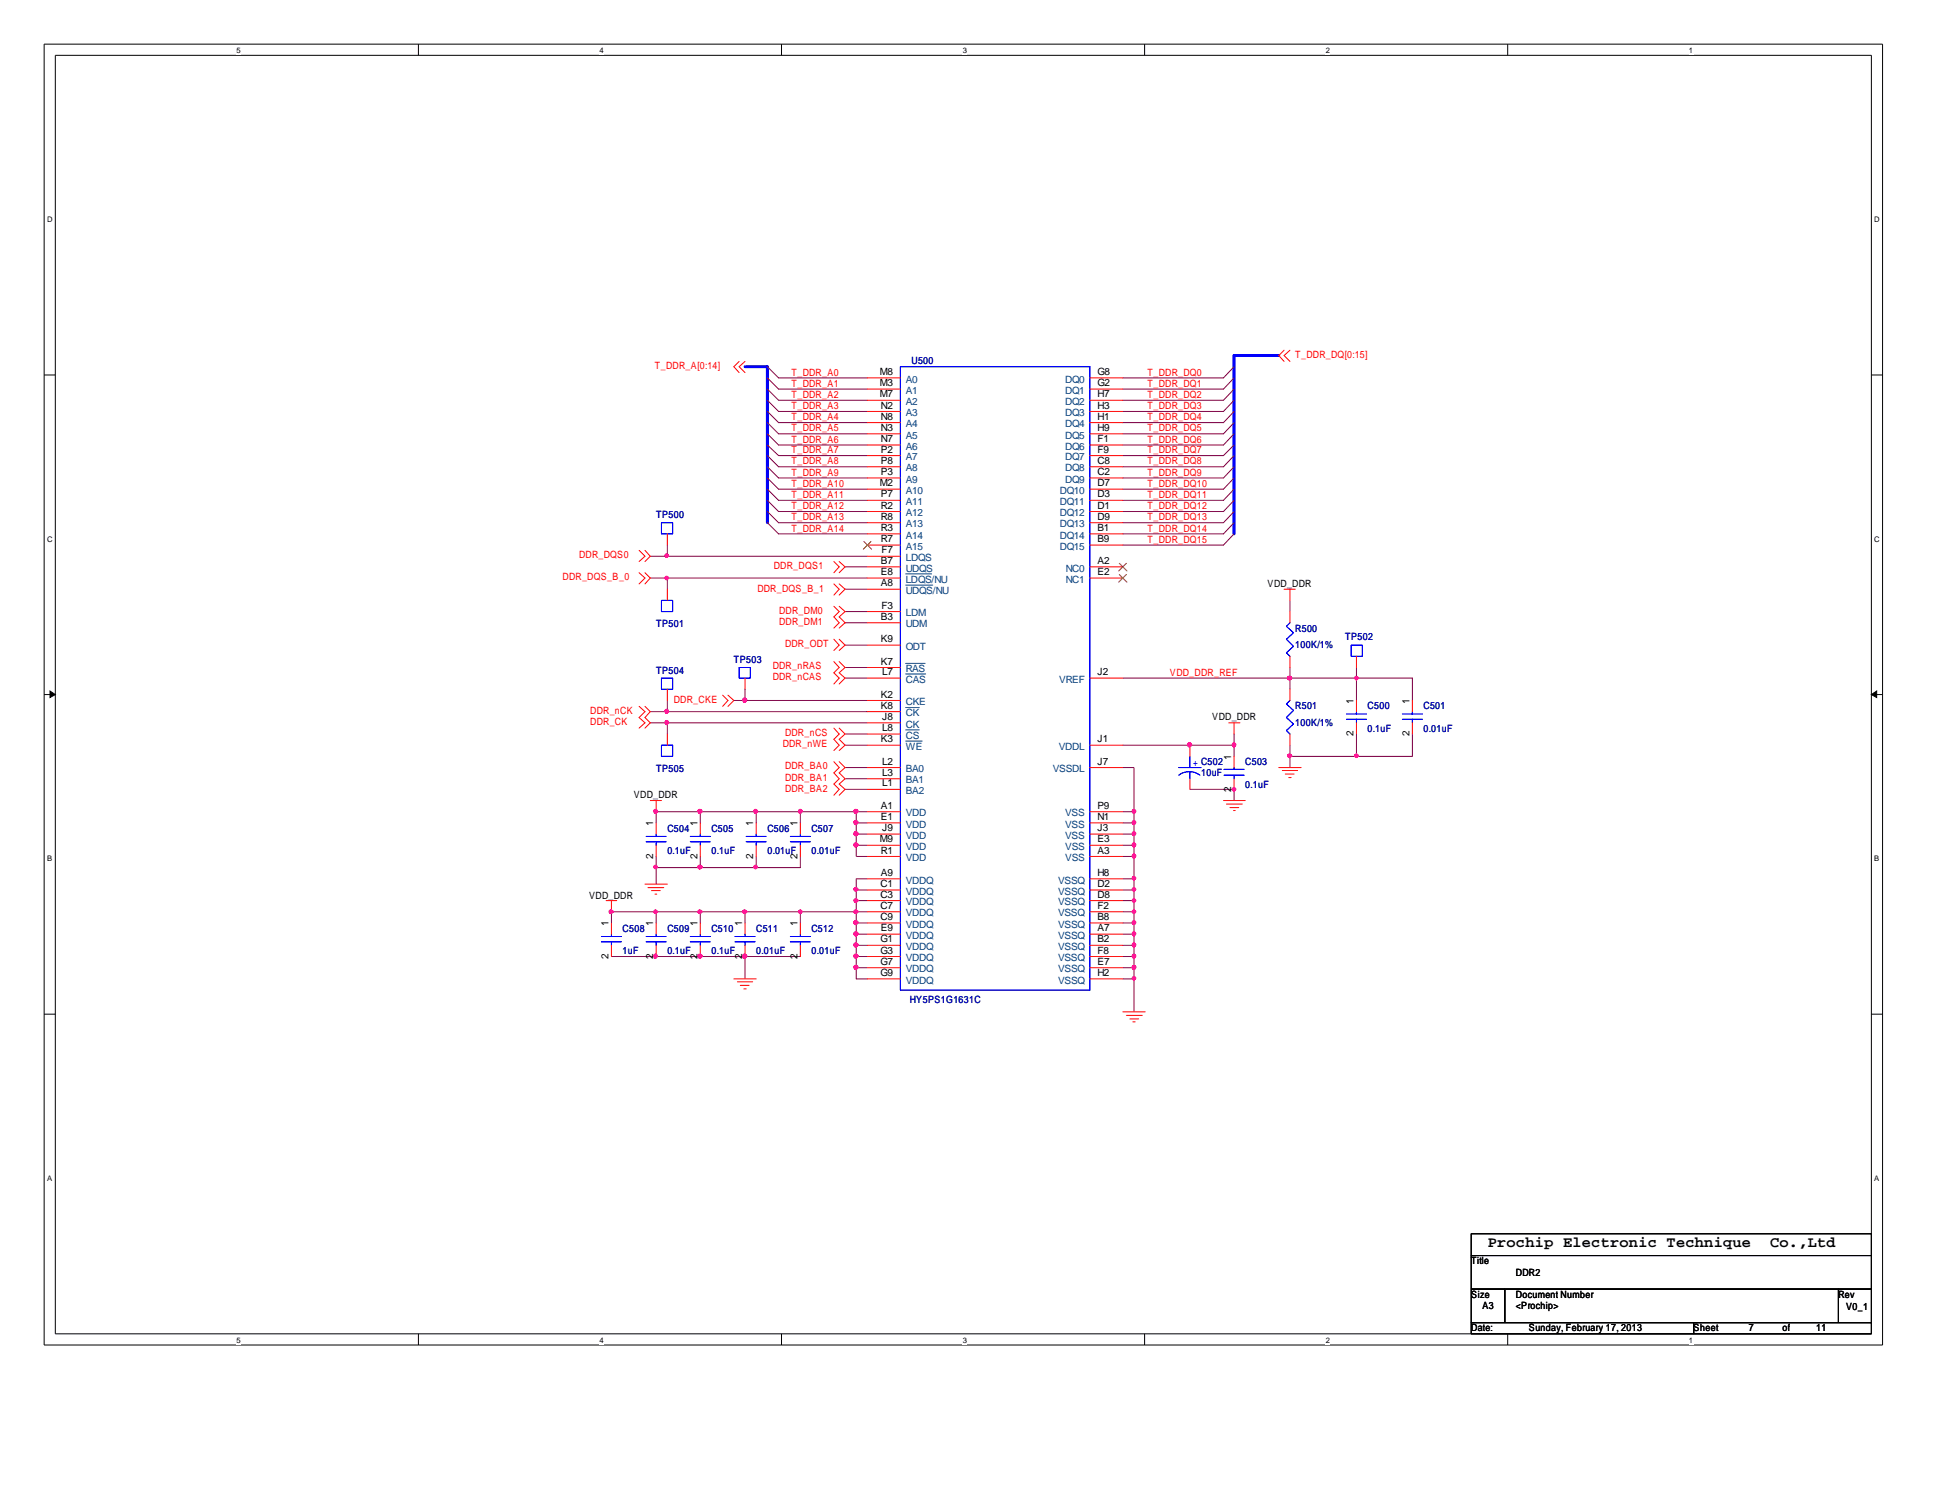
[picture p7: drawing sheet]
<svg xmlns="http://www.w3.org/2000/svg" width="279mm" height="216mm" viewBox="0 0 279 216" stroke-linecap="round" stroke-linejoin="round" font-family="sans-serif">
<path d="M6.3 6.3h264.5v187.2h-264.5zM8 8h261.2v183.9h-261.2z" fill="none" stroke="#000" stroke-width=".14"/>
<g fill="#fff">
<path d="M34 6.5h.6v1.4h-.6z"/>
<path d="M34 192h.6v1.4h-.6z"/>
</g>
<path d="M60.2 6.3v1.7M60.2 191.9v1.6" fill="none" stroke="#000" stroke-width=".14"/>
<g fill="#fff">
<path d="M86.3 6.5h.6v1.4h-.6z"/>
<path d="M86.3 192h.6v1.4h-.6z"/>
</g>
<path d="M112.4 6.3v1.7M112.4 191.9v1.6" fill="none" stroke="#000" stroke-width=".14"/>
<g fill="#fff">
<path d="M138.5 6.5h.6v1.4h-.6z"/>
<path d="M138.5 192h.6v1.4h-.6z"/>
</g>
<path d="M164.7 6.3v1.7M164.7 191.9v1.6" fill="none" stroke="#000" stroke-width=".14"/>
<g fill="#fff">
<path d="M190.8 6.5h.5v1.4h-.5z"/>
<path d="M190.8 192h.5v1.4h-.5z"/>
</g>
<path d="M216.9 6.3v1.7M216.9 191.9v1.6" fill="none" stroke="#000" stroke-width=".14"/>
<g fill="#fff">
<path d="M243 6.5h.6v1.4h-.6z"/>
<path d="M243 192h.6v1.4h-.6z"/>
<path d="M6.8 30.8h.7v1.4h-.7z"/>
<path d="M269.7 30.8h.7v1.4h-.7z"/>
<path d="M6.8 76.8h.7v1.3h-.7z"/>
<path d="M269.7 76.8h.7v1.3h-.7z"/>
</g>
<path d="M6.3 53.9h1.7M269.2 53.9h1.6" fill="none" stroke="#000" stroke-width=".14"/>
<g fill="#fff">
<path d="M6.8 122.8h.7v1.3h-.7z"/>
<path d="M269.7 122.8h.6v1.3h-.6z"/>
</g>
<path d="M6.3 99.9h1.7M269.2 99.9h1.6" fill="none" stroke="#000" stroke-width=".14"/>
<g fill="#000" stroke="#000" stroke-width=".14">
<path d="M7.2 99.4l.8 .5-.8 .4z" fill-rule="evenodd"/>
<path d="M269.2 99.9l.8-.5v.9z" fill-rule="evenodd"/>
</g>
<g fill="#fff">
<path d="M6.8 168.7h.6v1.4h-.6z"/>
<path d="M269.7 168.7h.6v1.4h-.6z"/>
</g>
<path d="M6.3 145.9h1.7M269.2 145.9h1.6M211.7 177.5h57.5v3.1h-57.5zM211.7 180.6h57.5v4.8h-57.5zM211.7 185.4h4.8v4.8h-4.8zM211.7 190.2h32v1.7h-32zM216.5 185.4h48v4.8h-48zM243.7 190.2h25.5v1.7h-25.5zM264.5 185.4h4.7v4.8h-4.7z" fill="none" stroke="#000" stroke-width=".14"/>
<g fill="none" stroke="#800040" stroke-width=".14">
<path d="M110.4 54.4l1.6 1.6h12.8M110.4 56l1.6 1.6h12.8M110.4 57.6l1.6 1.6h12.8M110.4 52.7l1.6 1.7h12.8M110.4 59.2l1.6 1.6h12.8M177.5 54.4l-1.5 1.6h-14.5M177.5 56l-1.5 1.6h-14.5M177.5 57.6l-1.5 1.6h-14.5M177.5 52.7l-1.5 1.7h-14.5M177.5 59.2l-1.5 1.6h-14.5M96 78.4v1.6M110.4 64l1.6 1.5h12.8"/>
<path d="M110.4 65.5l1.6 1.6h12.8M110.4 67.1l1.6 1.6h12.8M110.4 68.7l1.6 1.7h12.8M110.4 70.4l1.6 1.6h12.8M110.4 72l1.6 1.6h12.8M110.4 73.6l1.6 1.6h12.8M110.4 60.8l1.6 1.6h12.8M110.4 62.4l1.6 1.6h12.8M110.4 75.2l1.6 1.6h12.8M177.5 64l-1.5 1.5h-14.5M177.5 65.5l-1.5 1.6h-14.5M177.5 67.1l-1.5 1.6h-14.5"/>
<path d="M177.5 68.7l-1.5 1.7h-14.5M177.5 70.4l-1.5 1.6h-14.5M177.5 72l-1.5 1.6h-14.5M177.5 73.6l-1.5 1.6h-14.5M177.5 60.8l-1.5 1.6h-14.5M177.5 62.4l-1.5 1.6h-14.5M177.5 75.2l-1.5 1.6h-14.5M177.5 76.8l-1.5 1.6h-14.5M93.6 83.1h31.2M93.6 80h31.2M96 83.1v1.7M107.2 99.1v1.7"/>
<path d="M121.6 81.5h3.2M121.6 97.5h3.2M121.6 96h3.2M121.6 84.8h3.2M121.6 92.8h3.2M121.6 88h3.2M121.6 89.6h3.2M161.5 97.5h41.7v3.3M185.6 86.4v1.6M185.6 96v3.1M195.2 96v4.8M93.6 104h31.2"/>
<path d="M93.6 102.4h31.2M96 100.8v1.6M96 104v1.6M100.8 116.8v1.6M105.6 100.8h19.2M108.8 116.8v1.6M115.1 116.8v1.6M121.6 105.6h3.2M121.6 113.5h3.2M121.6 107.2h3.2M121.6 110.4h3.2M121.6 112h3.2"/>
<path d="M123.2 118.4h1.6M123.2 120h1.6M123.2 116.8v6.4h1.6M124.8 116.8h-30.4v1.6M161.5 110.4h1.7v35.1M161.5 118.4h1.7M161.5 120h1.7M161.5 107.2h16M161.5 116.8h1.7M171.2 113.5h6.3v1.6M177.5 105.6v3.2M185.6 107.2v3.2"/>
<path d="M195.2 105.6v3.2M203.2 105.6v3.2h-17.6M88 137.6h27.1M94.4 123.2v4M94.4 131.1v1.7M100.8 123.2v1.6M100.8 131.1v1.7M107.2 131.1v1.7M107.2 137.6v3.2M108.8 123.2v1.6M115.1 123.2v1.6h-20.7M115.1 131.1v1.7"/>
<path d="M123.2 136h1.6M123.2 137.6h1.6M123.2 128h1.6M123.2 121.6h1.6M123.2 139.2h1.6M123.2 129.5h1.6M123.2 132.8h1.6M123.2 134.4h1.6M124.8 126.4h-1.6v14.4h1.6M124.8 131.1h-36.8v1.7M161.5 136h1.7M161.5 126.4h1.7"/>
<path d="M161.5 137.6h1.7M161.5 128h1.7M161.5 121.6h1.7M161.5 139.2h1.7M161.5 129.5h1.7M161.5 123.2h1.7M161.5 131.1h1.7M161.5 132.8h1.7M161.5 134.4h1.7M161.5 140.8h1.7"/>
</g>
<g fill="#f0f" stroke="#f0f" stroke-width=".14">
<path d="M108.6 124.5h.3l.1 .2-.3 .3-.2-.3z" fill-rule="evenodd"/>
<path d="M163 126.1h.3l.1 .2-.2 .3-.3-.3z" fill-rule="evenodd"/>
<path d="M162.9 140.6l.3-.1 .2 .2-.2 .3-.2-.1z" fill-rule="evenodd"/>
<path d="M163 127.7h.3l.1 .2-.2 .3-.3-.3z" fill-rule="evenodd"/>
<path d="M163 129.3h.3l.1 .2-.2 .3-.3-.3z" fill-rule="evenodd"/>
<path d="M95.8 82.9l.3 .1 .1 .1-.3 .3-.2-.3z" fill-rule="evenodd"/>
<path d="M163 130.9l.3 .1 .1 .1-.2 .3-.3-.3z" fill-rule="evenodd"/>
<path d="M95.7 79.8l.2-.1 .3 .2-.3 .3-.2-.1z" fill-rule="evenodd"/>
<path d="M177.3 113.4l.2-.1 .3 .2-.3 .3-.1-.1z" fill-rule="evenodd"/>
<path d="M194.9 108.6l.3-.1 .2 .2-.2 .3-.2-.1z" fill-rule="evenodd"/>
<path d="M194.9 97.4l.3-.1 .2 .2-.2 .3-.2-.1z" fill-rule="evenodd"/>
<path d="M94.2 124.5h.3l.1 .2-.3 .3-.2-.3z" fill-rule="evenodd"/>
<path d="M114.9 131l.2-.1 .3 .2-.3 .3-.1-.1z" fill-rule="evenodd"/>
<path d="M94.2 130.9l.3 .1 .1 .1-.3 .3-.2-.3z" fill-rule="evenodd"/>
<path d="M108.6 124.5h.3l.1 .2-.3 .3-.2-.3z" fill-rule="evenodd"/>
<path d="M163 126.1h.3l.1 .2-.2 .3-.3-.3z" fill-rule="evenodd"/>
<path d="M162.9 140.6l.3-.1 .2 .2-.2 .3-.2-.1z" fill-rule="evenodd"/>
<path d="M163 127.7h.3l.1 .2-.2 .3-.3-.3z" fill-rule="evenodd"/>
<path d="M163 129.3h.3l.1 .2-.2 .3-.3-.3z" fill-rule="evenodd"/>
<path d="M95.8 82.9l.3 .1 .1 .1-.3 .3-.2-.3z" fill-rule="evenodd"/>
<path d="M163 130.9l.3 .1 .1 .1-.2 .3-.3-.3z" fill-rule="evenodd"/>
<path d="M95.7 79.8l.2-.1 .3 .2-.3 .3-.2-.1z" fill-rule="evenodd"/>
<path d="M177.3 113.4l.2-.1 .3 .2-.3 .3-.1-.1z" fill-rule="evenodd"/>
<path d="M194.9 108.6l.3-.1 .2 .2-.2 .3-.2-.1z" fill-rule="evenodd"/>
<path d="M194.9 97.4l.3-.1 .2 .2-.2 .3-.2-.1z" fill-rule="evenodd"/>
<path d="M94.2 124.5h.3l.1 .2-.3 .3-.2-.3z" fill-rule="evenodd"/>
<path d="M114.9 131l.2-.1 .3 .2-.3 .3-.1-.1z" fill-rule="evenodd"/>
<path d="M94.2 130.9l.3 .1 .1 .1-.3 .3-.2-.3z" fill-rule="evenodd"/>
<circle cx="163.1" cy="118.3" r=".28"/>
<circle cx="163.1" cy="135.9" r=".28"/>
<circle cx="95.9" cy="103.9" r=".28"/>
<circle cx="163.1" cy="119.9" r=".28"/>
<circle cx="163.1" cy="139.1" r=".28"/>
<circle cx="163.1" cy="137.5" r=".28"/>
<circle cx="163.1" cy="121.5" r=".28"/>
<circle cx="177.5" cy="107.1" r=".28"/>
<circle cx="171.1" cy="107.1" r=".31"/>
<circle cx="123.2" cy="129.6" r=".28"/>
<circle cx="163.1" cy="123.1" r=".28"/>
<circle cx="123.1" cy="132.7" r=".31"/>
<circle cx="123.2" cy="131.2" r=".28"/>
<circle cx="115.1" cy="116.7" r=".28"/>
<circle cx="108.7" cy="116.7" r=".28"/>
<circle cx="163.1" cy="116.7" r=".28"/>
<circle cx="123.1" cy="118.3" r=".31"/>
<circle cx="123.1" cy="116.7" r=".31"/>
<circle cx="123.1" cy="134.3" r=".31"/>
<circle cx="163.1" cy="132.7" r=".28"/>
<circle cx="123.1" cy="135.9" r=".31"/>
<circle cx="123.1" cy="137.5" r=".31"/>
<circle cx="123.1" cy="119.9" r=".31"/>
<circle cx="123.1" cy="121.5" r=".31"/>
<circle cx="185.6" cy="97.6" r=".28"/>
<circle cx="185.6" cy="108.7" r=".28"/>
<circle cx="100.7" cy="124.7" r=".28"/>
<circle cx="123.1" cy="139.1" r=".31"/>
<circle cx="100.7" cy="137.5" r=".31"/>
<circle cx="107.1" cy="137.5" r=".31"/>
<circle cx="100.7" cy="131.2" r=".28"/>
<circle cx="107.2" cy="131.2" r=".28"/>
<circle cx="163.1" cy="134.3" r=".28"/>
<circle cx="94.3" cy="116.7" r=".28"/>
<circle cx="100.7" cy="116.7" r=".31"/>
<circle cx="123.2" cy="128" r=".28"/>
<circle cx="94.3" cy="137.5" r=".28"/>
<circle cx="95.9" cy="102.3" r=".28"/>
<circle cx="107.1" cy="100.7" r=".31"/>
<circle cx="87.9" cy="131.2" r=".28"/>
</g>
<path d="M107.2 52.7h3.2v22.5M184 51.1h-6.5v25.7" fill="none" stroke="#00f" stroke-width=".42"/>
<g fill="none" stroke="#f00" stroke-width=".14">
<path d="M106.3 52l-.7 .7 .7 .9M107.2 52l-.9 .7 .9 .9M124.8 56h4.7M124.8 54.4h4.7M124.8 59.2h4.7M124.8 57.6h4.7M156.8 56h4.7M156.8 54.4h4.7M156.8 59.2h4.7M156.8 57.6h4.7M184.7 50.4l-.7 .7 .7 .9M185.6 50.4l-.9 .7 .9 .9"/>
<path d="M91.9 79.2l.9 .8-.9 .8M92.8 79.2l.8 .8-.8 .8M96 76.8v1.6M124.8 76.8h4.7M124.8 78.4h4.7M124.8 68.7h4.7M124.8 67.1h4.7M124.8 73.6h4.7M124.8 72h4.7M124.8 70.4h4.7M124.8 75.2h4.7M124.8 64h4.7"/>
<path d="M124.8 65.5h4.7M124.8 60.8h4.7M124.8 62.4h4.7M156.8 76.8h4.7M156.8 78.4h4.7M156.8 68.7h4.7M156.8 67.1h4.7M156.8 73.6h4.7M156.8 72h4.7M156.8 70.4h4.7M156.8 75.2h4.7M156.8 64h4.7"/>
<path d="M156.8 65.5h4.7M156.8 60.8h4.7M156.8 62.4h4.7M91.9 82.4l.9 .7-.9 .9M92.8 82.4l.8 .7-.8 .9M96 84.8v1.6M96 99.1v1.7M104 100l.7 .8-.7 .8M104.7 100l.9 .8-.9 .8M107.2 97.5v1.6M120 95.2l.7 .8-.7 .8 .7 .7-.7 .9M120 80.8l.7 .7-.7 .9"/>
<path d="M120 84l.7 .8-.7 .8M120 91.9l.7 .9-.7 .8M120 87.2l.7 .8-.7 .7 .7 .9-.7 .7M120.7 95.2l.9 .8-.9 .8 .9 .7-.9 .9M120.7 80.8l.9 .7-.9 .9M120.7 84l.9 .8-.9 .8M120.7 91.9l.9 .9-.9 .8M120.7 87.2l.9 .8-.9 .7 .9 .9-.9 .7M124.8 84.8h4.7M124.8 81.5h4.7M124.8 89.6h4.7M124.8 83.1h4.7"/>
<path d="M124.8 88h4.7M124.8 80h4.7M124.8 97.5h4.7M124.8 96h4.7M124.8 92.8h4.7M156.8 81.5h4.7M156.8 83.1h4.7M156.8 97.5h4.7M184.7 84.8h1.7M185.6 84.8v1.6M185.6 88v1.6M185.6 94.4v1.6"/>
<path d="M185.6 99.1v1.7M195.2 94.4v1.6M91.9 101.6l.9 .8-.9 .8 .9 .8-.9 .7M92.8 101.6l.8 .8-.8 .8 .8 .8-.8 .7M93.6 115.1h1.6M94.4 115.1v1.7M94.4 118.4v1.6M96 105.6v1.6M100.8 118.4v1.6M108.8 118.4v1.6M115.1 118.4v1.6M120 109.6l.7 .8-.7 .8 .7 .8-.7 .8 .7 .7-.7 .9"/>
<path d="M120 104.7l.7 .9-.7 .7 .7 .9-.7 .7M120.7 109.6l.9 .8-.9 .8 .9 .8-.9 .8 .9 .7-.9 .9M120.7 104.7l.9 .9-.9 .7 .9 .9-.9 .7M124.8 110.4h4.7M124.8 104h4.7M124.8 116.8h4.7M124.8 118.4h4.7M124.8 107.2h4.7M124.8 120h4.7M124.8 100.8h4.7M124.8 102.4h4.7M124.8 113.5h4.7"/>
<path d="M124.8 112h4.7M124.8 105.6h4.7M156.8 110.4h4.7M156.8 116.8h4.7M156.8 118.4h4.7M156.8 107.2h4.7M156.8 120h4.7M171.2 107.2v1.6M171.2 112v1.5M176 115.1h3.2M176.4 115.7h2.3M176.8 104h1.6"/>
<path d="M177 116.2h1.2M177.5 116.6h.2M177.5 104v1.6M177.5 108.8v1.6M177.5 112v1.5M184 110.4h3.2M184.5 110.8h2.2M184.9 111.3h1.3M185.4 111.8h.4M185.6 105.6v1.6M195.2 100.8v1.6M195.2 104v1.6"/>
<path d="M203.2 100.8v1.6M203.2 104v1.6M87.2 129.5h1.5M88 129.5v1.6M88 132.8v1.6M88 136v1.6M92.8 127.2h3.2M93.2 127.7h2.3M93.7 128.1h1.3M94.2 128.6h.3M94.4 121.6v1.6M94.4 132.8v1.6"/>
<path d="M94.4 136v1.6M100.8 121.6v1.6M100.8 132.8v1.6M100.8 136v1.6M107.2 132.8v1.6M107.2 136v1.6M108.8 121.6v1.6M115.1 121.6v1.6M115.1 132.8v1.6M115.1 136v1.6M124.8 129.5h4.7M124.8 123.2h4.7"/>
<path d="M124.8 134.4h4.7M124.8 126.4h4.7M124.8 136h4.7M124.8 132.8h4.7M124.8 128h4.7M124.8 131.1h4.7M124.8 121.6h4.7M124.8 139.2h4.7M124.8 137.6h4.7M156.8 129.5h4.7M156.8 123.2h4.7M156.8 134.4h4.7"/>
<path d="M156.8 126.4h4.7M156.8 136h4.7M156.8 132.8h4.7M156.8 128h4.7M156.8 131.1h4.7M156.8 121.6h4.7M156.8 139.2h4.7M156.8 137.6h4.7M105.6 140.8h3.2M106.1 141.2h2.2M106.5 141.7h1.3M107 142.2h.4"/>
<path d="M124.8 140.8h4.7M156.8 140.8h4.7M161.5 145.5h3.3M162.1 146h2.2M162.6 146.6h1.2M163 147h.3"/>
</g>
<g fill="none" stroke="#00f" stroke-width=".14">
<path d="M129.5 52.7h27.3v89.7h-27.3zM95.2 75.2h1.6v1.6h-1.6zM95.2 86.4h1.6v1.6h-1.6zM95.2 97.5h1.6v1.6h-1.6zM106.3 96h1.6v1.5h-1.6zM185.6 89.6l-.5 .5 1 .9-1 .9 1 1.1-1 .9 .5 .5M194.4 92.8h1.6v1.6h-1.6zM94.4 120v.3M95.2 107.2h1.6v1.6h-1.6zM100.8 120v.3M108.8 120v.3M115.1 120v.3"/>
<path d="M169.6 111.5a2.54 2.54 0 0 1 3 0M169.6 110.4h3.2M171.2 108.8v1.6M171.2 111v1M176.1 111.5h2.9M176.1 110.7h2.9M177.5 110.4v.3M177.5 111.5v.5M185.6 100.8l-.5 .5 1 .9-1 1 1 .9-1 1 .5 .5M193.7 103.5h2.9M193.7 102.7h2.9M195.2 102.4v.3"/>
<path d="M195.2 103.5v.5M201.8 103.5h2.8M201.8 102.7h2.8M203.2 102.4v.3M203.2 103.5v.5M86.5 135.5h2.9M86.5 134.7h2.9M88 134.4v.3M88 135.5v.5M93 135.5h2.8M93 134.7h2.8M93 121.1h2.8"/>
<path d="M93 120.3h2.8M94.4 121.1v.5M94.4 134.4v.3M94.4 135.5v.5M99.3 135.5h2.9M99.3 134.7h2.9M99.3 121.1h2.9M99.3 120.3h2.9M100.8 121.1v.5M100.8 134.4v.3M100.8 135.5v.5M105.7 135.5h2.9"/>
<path d="M105.7 134.7h2.9M107.2 134.4v.3M107.2 135.5v.5M107.4 121.1h2.8M107.4 120.3h2.8M108.8 121.1v.5M113.7 135.5h2.9M113.7 134.7h2.9M113.7 121.1h2.9M113.7 120.3h2.9M115.1 121.1v.5M115.1 134.4v.3"/>
<path d="M115.1 135.5v.5"/>
</g>
<path d="M124.3 77.9l1.1 1.1M125.3 77.9l-1.1 1.1M161 81l1.1 1.1M161 82.6l1.1 1.1M162.1 81l-1.1 1.1M162.1 82.6l-1.1 1.1" fill="none" stroke="#804000" stroke-width=".14"/>
<path d="M130.3 84.2h3.9M130.3 82.5h3.7M130.3 95.4h2.8M130.3 96.9h2.9M130.3 106.6h2.4M130.3 101.8h1.9M130.3 105h1.9" fill="none" stroke="#004080" stroke-width=".14"/>
<g font-size="2.2">
<text x="214" y="179.3">Prochip Electronic Technique</text>
<text x="254.7" y="179.3">Co.,Ltd</text>
</g>
<g font-size="1.4" fill="#f00">
<text x="94.2" y="53.1">T_DDR_A[0:14]</text>
<text x="186.4" y="51.5">T_DDR_DQ[0:15]</text>
<text x="113.9" y="55.6">T_DDR_A1</text>
<text x="113.9" y="57.2">T_DDR_A2</text>
<text x="113.9" y="58.8">T_DDR_A3</text>
<text x="113.9" y="54">T_DDR_A0</text>
<text x="165.1" y="55.6">T_DDR_DQ1</text>
<text x="165.1" y="57.2">T_DDR_DQ2</text>
<text x="165.1" y="54">T_DDR_DQ0</text>
<text x="165.1" y="58.8">T_DDR_DQ3</text>
<text x="113.9" y="65.2">T_DDR_A7</text>
<text x="113.9" y="60.5">T_DDR_A4</text>
<text x="113.9" y="62.1">T_DDR_A5</text>
<text x="113.9" y="63.7">T_DDR_A6</text>
<text x="165.1" y="62.1">T_DDR_DQ5</text>
<text x="165.1" y="63.7">T_DDR_DQ6</text>
<text x="165.1" y="65.2">T_DDR_DQ7</text>
<text x="165.1" y="60.5">T_DDR_DQ4</text>
<text x="113.9" y="66.8">T_DDR_A8</text>
<text x="113.9" y="68.4">T_DDR_A9</text>
<text x="113.9" y="70">T_DDR_A10</text>
<text x="113.9" y="71.6">T_DDR_A11</text>
<text x="165.1" y="66.8">T_DDR_DQ8</text>
<text x="165.1" y="68.4">T_DDR_DQ9</text>
<text x="165.1" y="70">T_DDR_DQ10</text>
<text x="165.1" y="71.6">T_DDR_DQ11</text>
<text x="113.9" y="73.2">T_DDR_A12</text>
<text x="113.9" y="74.8">T_DDR_A13</text>
<text x="113.9" y="76.5">T_DDR_A14</text>
<text x="165.1" y="73.2">T_DDR_DQ12</text>
<text x="165.1" y="74.8">T_DDR_DQ13</text>
<text x="165.1" y="76.5">T_DDR_DQ14</text>
<text x="80.9" y="83.5">DDR_DQS_B_0</text>
<text x="83.3" y="80.3">DDR_DQS0</text>
<text x="111.3" y="81.9">DDR_DQS1</text>
<text x="165.1" y="78.1">T_DDR_DQ15</text>
<text x="109" y="85.1">DDR_DQS_B_1</text>
<text x="112.1" y="88.3">DDR_DM0</text>
<text x="112.1" y="89.9">DDR_DM1</text>
<text x="112.9" y="93">DDR_ODT</text>
<text x="96.9" y="101.1">DDR_CKE</text>
<text x="111.2" y="97.9">DDR_nCAS</text>
<text x="111.2" y="96.3">DDR_nRAS</text>
<text x="168.3" y="97.2">VDD_DDR_REF</text>
<text x="84.9" y="104.3">DDR_CK</text>
<text x="84.9" y="102.7">DDR_nCK</text>
<text x="112.6" y="107.4">DDR_nWE</text>
<text x="112.9" y="105.9">DDR_nCS</text>
<text x="112.9" y="113.9">DDR_BA2</text>
<text x="112.9" y="112.3">DDR_BA1</text>
<text x="112.9" y="110.7">DDR_BA0</text>
</g>
<g font-size="1.4">
<text x="126.6" y="53.9">M8</text>
<text x="157.9" y="53.9">G8</text>
<text x="126.6" y="55.5">M3</text>
<text x="126.6" y="57.2">M7</text>
<text x="126.7" y="58.8">N2</text>
<text x="157.9" y="55.5">G2</text>
<text x="157.9" y="58.8">H3</text>
<text x="157.9" y="57.2">H7</text>
<text x="126.7" y="62">N3</text>
<text x="126.7" y="63.6">N7</text>
<text x="126.7" y="60.4">N8</text>
<text x="126.7" y="65.1">P2</text>
<text x="157.9" y="63.6">F1</text>
<text x="157.9" y="65.1">F9</text>
<text x="157.9" y="60.4">H1</text>
<text x="157.9" y="62">H9</text>
<text x="126.6" y="69.9">M2</text>
<text x="126.7" y="68.3">P3</text>
<text x="126.7" y="71.5">P7</text>
<text x="126.7" y="66.7">P8</text>
<text x="157.9" y="71.5">D3</text>
<text x="157.9" y="69.9">D7</text>
<text x="157.9" y="68.3">C2</text>
<text x="157.9" y="66.7">C8</text>
<text x="126.7" y="73.2">R2</text>
<text x="126.7" y="76.4">R3</text>
<text x="126.7" y="78">R7</text>
<text x="126.7" y="74.8">R8</text>
<text x="157.9" y="76.4">B1</text>
<text x="157.9" y="78">B9</text>
<text x="157.9" y="73.2">D1</text>
<text x="157.9" y="74.8">D9</text>
<text x="126.7" y="81.1">B7</text>
<text x="126.7" y="82.7">E8</text>
<text x="126.8" y="79.6">F7</text>
<text x="157.9" y="81.1">A2</text>
<text x="157.9" y="82.7">E2</text>
<text x="126.7" y="84.3">A8</text>
<text x="126.7" y="89.2">B3</text>
<text x="126.8" y="87.5">F3</text>
<text x="182.4" y="84.4">VDD_DDR</text>
<text x="126.7" y="95.6">K7</text>
<text x="126.7" y="92.4">K9</text>
<text x="126.7" y="100.3">K2</text>
<text x="126.7" y="101.9">K8</text>
<text x="126.9" y="97.1">L7</text>
<text x="157.9" y="97.1">J2</text>
<text x="194.7" y="101.3" transform="rotate(-90 194.7 101.3)">1</text>
<text x="202.8" y="101.3" transform="rotate(-90 202.8 101.3)">1</text>
<text x="126.7" y="106.8">K3</text>
<text x="126.9" y="103.5">J8</text>
<text x="126.9" y="105.2">L8</text>
<text x="157.9" y="106.8">J1</text>
<text x="174.4" y="103.6">VDD_DDR</text>
<text x="194.7" y="105.9" transform="rotate(-90 194.7 105.9)">2</text>
<text x="202.8" y="105.9" transform="rotate(-90 202.8 105.9)">2</text>
<text x="126.9" y="113.1">L1</text>
<text x="126.9" y="110">L2</text>
<text x="126.9" y="111.6">L3</text>
<text x="157.9" y="110">J7</text>
<text x="177.1" y="114" transform="rotate(-90 177.1 114)">2</text>
<text x="177.1" y="109.3" transform="rotate(-90 177.1 109.3)">1</text>
<text x="91.2" y="114.8">VDD_DDR</text>
<text x="94" y="118.9" transform="rotate(-90 94 118.9)">1</text>
<text x="100.3" y="118.9" transform="rotate(-90 100.3 118.9)">1</text>
<text x="108.4" y="118.9" transform="rotate(-90 108.4 118.9)">1</text>
<text x="114.7" y="118.9" transform="rotate(-90 114.7 118.9)">1</text>
<text x="126.7" y="116.3">A1</text>
<text x="126.7" y="117.9">E1</text>
<text x="126.9" y="119.5">J9</text>
<text x="157.9" y="119.5">J3</text>
<text x="157.9" y="117.9">N1</text>
<text x="157.9" y="116.3">P9</text>
<text x="94" y="123.5" transform="rotate(-90 94 123.5)">2</text>
<text x="100.3" y="123.5" transform="rotate(-90 100.3 123.5)">2</text>
<text x="108.4" y="123.5" transform="rotate(-90 108.4 123.5)">2</text>
<text x="114.7" y="123.5" transform="rotate(-90 114.7 123.5)">2</text>
<text x="126.6" y="121.2">M9</text>
<text x="126.7" y="126">A9</text>
<text x="126.7" y="122.8">R1</text>
<text x="157.9" y="126">H8</text>
<text x="157.9" y="122.8">A3</text>
<text x="157.9" y="121.2">E3</text>
<text x="84.8" y="129.3">VDD_DDR</text>
<text x="126.7" y="127.6">C1</text>
<text x="126.7" y="129.1">C3</text>
<text x="126.7" y="130.7">C7</text>
<text x="157.9" y="127.6">D2</text>
<text x="157.9" y="129.1">D8</text>
<text x="157.9" y="130.7">F2</text>
<text x="87.5" y="137.9" transform="rotate(-90 87.5 137.9)">2</text>
<text x="87.5" y="133.3" transform="rotate(-90 87.5 133.3)">1</text>
<text x="94" y="137.9" transform="rotate(-90 94 137.9)">2</text>
<text x="94" y="133.3" transform="rotate(-90 94 133.3)">1</text>
<text x="100.3" y="137.9" transform="rotate(-90 100.3 137.9)">2</text>
<text x="100.3" y="133.3" transform="rotate(-90 100.3 133.3)">1</text>
<text x="106.8" y="137.9" transform="rotate(-90 106.8 137.9)">2</text>
<text x="106.8" y="133.3" transform="rotate(-90 106.8 133.3)">1</text>
<text x="114.7" y="137.9" transform="rotate(-90 114.7 137.9)">2</text>
<text x="114.7" y="133.3" transform="rotate(-90 114.7 133.3)">1</text>
<text x="126.7" y="132.3">C9</text>
<text x="126.7" y="135.6">G1</text>
<text x="126.7" y="137.2">G3</text>
<text x="126.7" y="133.9">E9</text>
<text x="157.9" y="133.9">A7</text>
<text x="157.9" y="135.6">B2</text>
<text x="157.9" y="132.3">B8</text>
<text x="157.9" y="137.2">F8</text>
<text x="126.7" y="138.8">G7</text>
<text x="126.7" y="140.4">G9</text>
<text x="157.9" y="138.8">E7</text>
<text x="157.9" y="140.4">H2</text>
<text x="211.7" y="181.9">Title</text>
<text x="218.1" y="183.5">DDR2</text>
<text x="211.7" y="186.7">Size</text>
<text x="211.7" y="191.5">Date:</text>
<text x="213.3" y="188.3">A3</text>
<text x="218.1" y="186.7">Document Number</text>
<text x="218.1" y="188.3">&lt;Prochip&gt;</text>
<text x="220" y="191.5">Sunday, February 17, 2013</text>
<text x="243.7" y="191.5">Sheet</text>
<text x="251.6" y="191.5">7</text>
<text x="256.5" y="191.5">of</text>
<text x="261.3" y="191.5">11</text>
<text x="264.5" y="186.7">Rev</text>
<text x="265.6" y="188.5">V0_1</text>
</g>
<g font-size="1.4" fill="#000080">
<text x="131.1" y="52.4">U500</text>
<text x="94.4" y="74.5">TP500</text>
<text x="94.4" y="90.2">TP501</text>
<text x="105.6" y="95.3">TP503</text>
<text x="186.4" y="90.8">R500</text>
<text x="186.4" y="93.2">100K/1%</text>
<text x="193.5" y="92.1">TP502</text>
<text x="94.4" y="96.9">TP504</text>
<text x="186.4" y="102">R501</text>
<text x="186.4" y="104.5">100K/1%</text>
<text x="196.8" y="102">C500</text>
<text x="196.8" y="105.2">0.1uF</text>
<text x="204.8" y="102">C501</text>
<text x="204.8" y="105.2">0.01uF</text>
<text x="94.4" y="111">TP505</text>
<text x="172.8" y="111.7">10uF</text>
<text x="179.2" y="110.1">C503</text>
<text x="179.2" y="113.3">0.1uF</text>
<text x="96" y="119.6">C504</text>
<text x="102.4" y="119.6">C505</text>
<text x="110.4" y="119.6">C506</text>
<text x="116.8" y="119.6">C507</text>
<text x="96" y="122.9">0.1uF</text>
<text x="102.4" y="122.9">0.1uF</text>
<text x="110.4" y="122.9">0.01uF</text>
<text x="116.8" y="122.9">0.01uF</text>
<text x="89.6" y="134">C508</text>
<text x="89.6" y="137.2">1uF</text>
<text x="96" y="134">C509</text>
<text x="96" y="137.2">0.1uF</text>
<text x="102.4" y="134">C510</text>
<text x="102.4" y="137.2">0.1uF</text>
<text x="108.8" y="134">C511</text>
<text x="108.8" y="137.2">0.01uF</text>
<text x="116.8" y="134">C512</text>
<text x="116.8" y="137.2">0.01uF</text>
<text x="130.9" y="144.3">HY5PS1G1631C</text>
</g>
<g font-size="1.4" fill="#004080">
<text x="130.3" y="56.6">A1</text>
<text x="130.3" y="58.3">A2</text>
<text x="130.3" y="55">A0</text>
<text x="130.3" y="59.9">A3</text>
<text x="153.2" y="56.6">DQ1</text>
<text x="153.2" y="55">DQ0</text>
<text x="153.2" y="59.9">DQ3</text>
<text x="153.2" y="58.3">DQ2</text>
<text x="130.3" y="63.1">A5</text>
<text x="130.3" y="64.7">A6</text>
<text x="130.3" y="61.5">A4</text>
<text x="153.2" y="64.7">DQ6</text>
<text x="153.2" y="61.5">DQ4</text>
<text x="153.2" y="63.1">DQ5</text>
<text x="130.3" y="71">A10</text>
<text x="130.3" y="66.2">A7</text>
<text x="130.3" y="69.4">A9</text>
<text x="130.3" y="67.8">A8</text>
<text x="152.5" y="71">DQ10</text>
<text x="153.2" y="69.4">DQ9</text>
<text x="153.2" y="67.8">DQ8</text>
<text x="153.2" y="66.2">DQ7</text>
<text x="130.3" y="72.6">A11</text>
<text x="130.3" y="74.3">A12</text>
<text x="130.3" y="77.5">A14</text>
<text x="130.3" y="75.9">A13</text>
<text x="152.5" y="77.5">DQ14</text>
<text x="152.5" y="74.3">DQ12</text>
<text x="152.5" y="72.6">DQ11</text>
<text x="152.5" y="75.9">DQ13</text>
<text x="130.3" y="82.2">UDQS</text>
<text x="130.3" y="83.8">LDQS/NU</text>
<text x="130.3" y="80.7">LDQS</text>
<text x="130.3" y="79.1">A15</text>
<text x="152.5" y="79.1">DQ15</text>
<text x="153.3" y="82.2">NC0</text>
<text x="153.3" y="83.8">NC1</text>
<text x="130.3" y="85.4">UDQS/NU</text>
<text x="130.3" y="88.6">LDM</text>
<text x="130.3" y="90.3">UDM</text>
<text x="130.3" y="93.5">ODT</text>
<text x="130.3" y="101.4">CKE</text>
<text x="130.3" y="96.7">RAS</text>
<text x="130.3" y="98.2">CAS</text>
<text x="152.4" y="98.2">VREF</text>
<text x="130.3" y="104.6">CK</text>
<text x="130.3" y="107.9">WE</text>
<text x="130.3" y="103">CK</text>
<text x="130.3" y="106.3">CS</text>
<text x="152.3" y="107.9">VDDL</text>
<text x="130.3" y="111.1">BA0</text>
<text x="130.3" y="112.7">BA1</text>
<text x="151.5" y="111.1">VSSDL</text>
<text x="130.3" y="117.4">VDD</text>
<text x="130.3" y="119">VDD</text>
<text x="130.3" y="114.2">BA2</text>
<text x="153.2" y="119">VSS</text>
<text x="153.2" y="117.4">VSS</text>
<text x="130.3" y="120.6">VDD</text>
<text x="130.3" y="122.3">VDD</text>
<text x="130.3" y="123.9">VDD</text>
<text x="153.2" y="123.9">VSS</text>
<text x="153.2" y="122.3">VSS</text>
<text x="153.2" y="120.6">VSS</text>
<text x="130.3" y="127.1">VDDQ</text>
<text x="130.3" y="128.7">VDDQ</text>
<text x="130.3" y="130.2">VDDQ</text>
<text x="130.3" y="131.8">VDDQ</text>
<text x="152.2" y="128.7">VSSQ</text>
<text x="152.2" y="130.2">VSSQ</text>
<text x="152.2" y="131.8">VSSQ</text>
<text x="152.2" y="127.1">VSSQ</text>
<text x="130.3" y="133.4">VDDQ</text>
<text x="130.3" y="135">VDDQ</text>
<text x="130.3" y="136.7">VDDQ</text>
<text x="152.2" y="135">VSSQ</text>
<text x="152.2" y="136.7">VSSQ</text>
<text x="152.2" y="133.4">VSSQ</text>
<text x="130.3" y="138.3">VDDQ</text>
<text x="130.3" y="139.9">VDDQ</text>
<text x="130.3" y="141.5">VDDQ</text>
<text x="152.2" y="139.9">VSSQ</text>
<text x="152.2" y="138.3">VSSQ</text>
<text x="152.2" y="141.5">VSSQ</text>
</g>
<text font-size="1.4" fill="#00f" x="171.6" y="110.2">+ C502</text>
<g font-size="1.1">
<text x="34" y="7.6">5</text>
<text x="86.3" y="7.6">4</text>
<text x="138.5" y="7.6">3</text>
<text x="190.8" y="7.6">2</text>
<text x="243" y="7.6">1</text>
<text x="6.8" y="31.9">D</text>
<text x="269.7" y="31.9">D</text>
<text x="6.8" y="77.9">C</text>
<text x="269.7" y="77.9">C</text>
<text x="6.8" y="123.9">B</text>
<text x="269.7" y="123.9">B</text>
<text x="6.8" y="169.8">A</text>
<text x="269.7" y="169.8">A</text>
<text x="34" y="193.1">5</text>
<text x="86.3" y="193.1">4</text>
<text x="138.5" y="193.1">3</text>
<text x="190.8" y="193.1">2</text>
<text x="243" y="193.1">1</text>
</g>
</svg>
